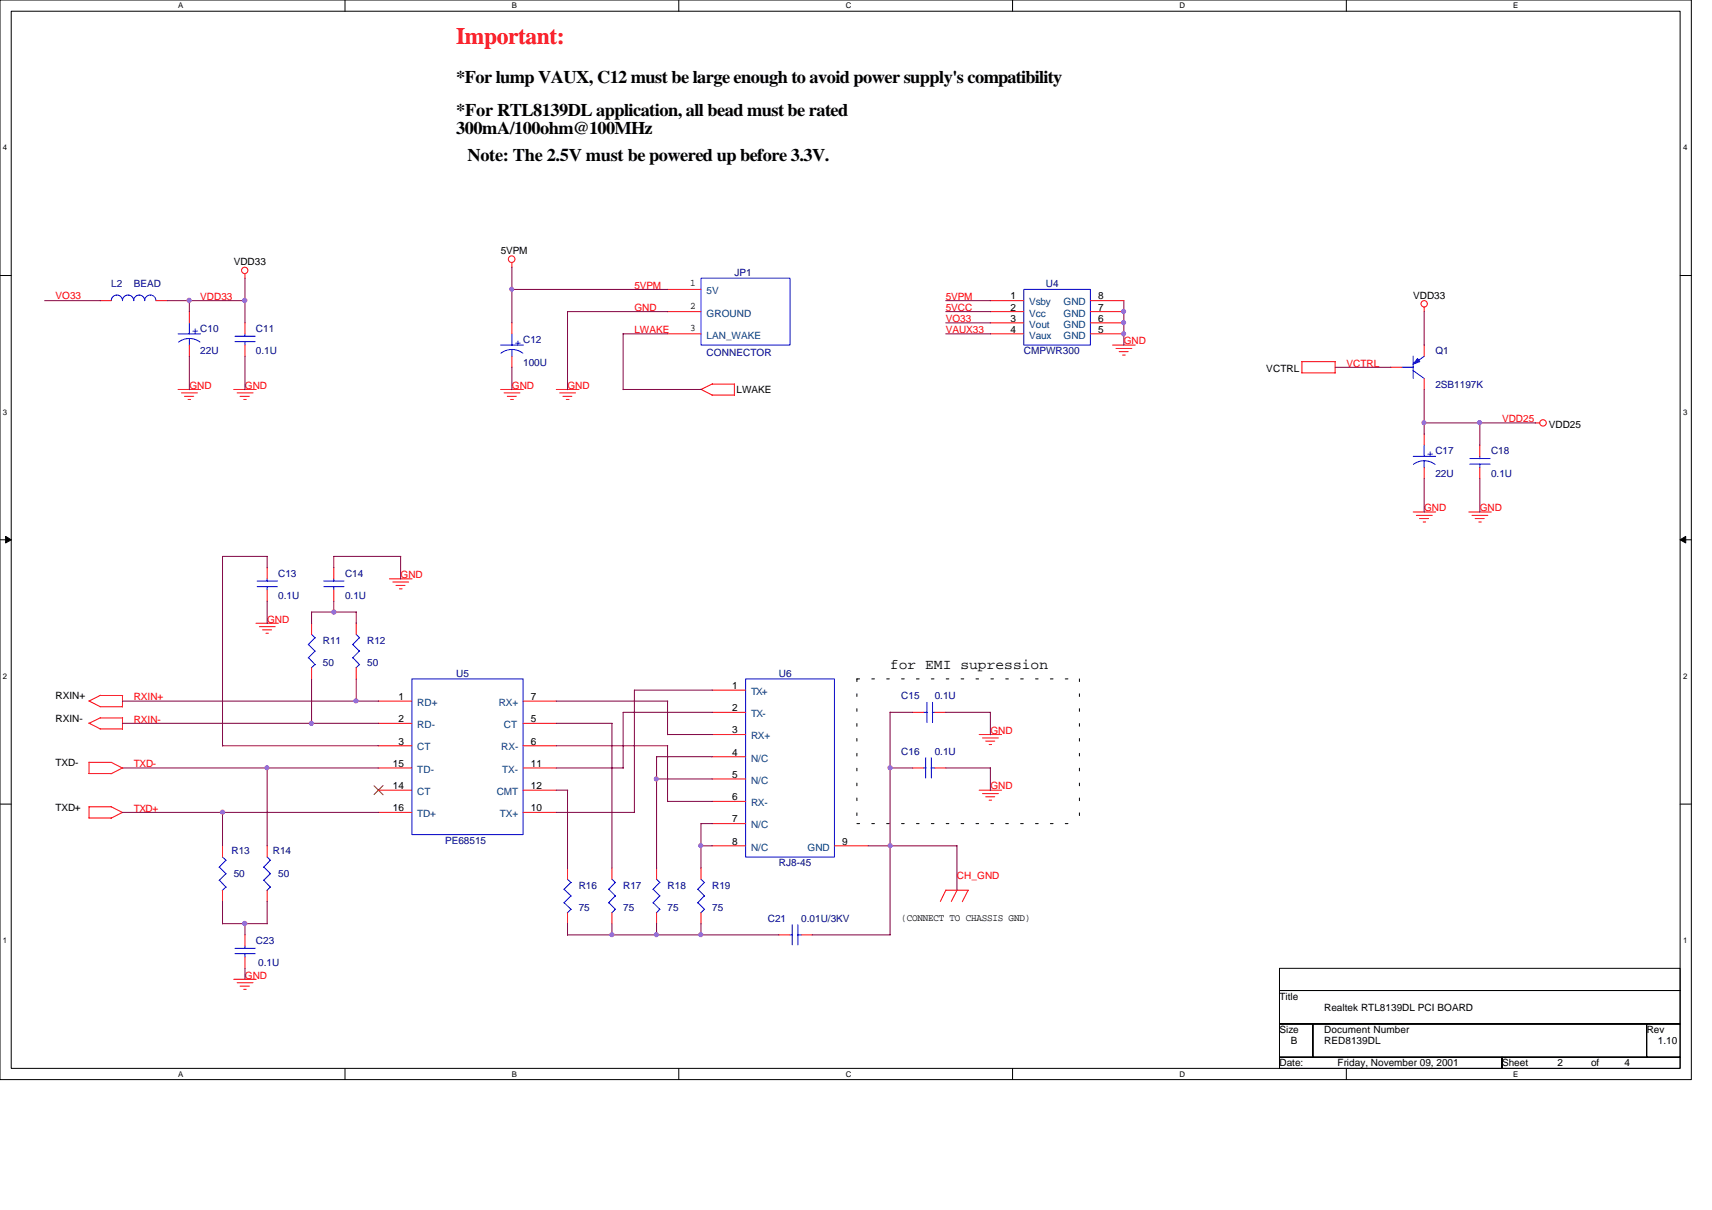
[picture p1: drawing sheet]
<svg xmlns="http://www.w3.org/2000/svg" width="297mm" height="210mm" viewBox="0 0 297 210" stroke-linecap="round" stroke-linejoin="round" font-family="sans-serif">
<path d="M0 0h293.5v187.3h-293.5zM1.9 1.9h289.6v183.4h-289.6z" fill="none" stroke="#000" stroke-width=".17"/>
<g fill="#fff">
<path d="M30.9 .2h.9v1.5h-.9z"/>
<path d="M30.9 185.5h.9v1.6h-.9z"/>
</g>
<path d="M59.9 0v1.9M59.9 185.3v2" fill="none" stroke="#000" stroke-width=".17"/>
<g fill="#fff">
<path d="M88.8 .2h.9v1.5h-.9z"/>
<path d="M88.8 185.5h.9v1.6h-.9z"/>
</g>
<path d="M117.8 0v1.9M117.8 185.3v2" fill="none" stroke="#000" stroke-width=".17"/>
<g fill="#fff">
<path d="M146.7 .2h1v1.5h-1z"/>
<path d="M146.7 185.5h1v1.6h-1z"/>
</g>
<path d="M175.7 0v1.9M175.7 185.3v2" fill="none" stroke="#000" stroke-width=".17"/>
<g fill="#fff">
<path d="M204.6 .2h1v1.5h-1z"/>
<path d="M204.6 185.5h1v1.6h-1z"/>
</g>
<path d="M233.6 0v1.9M233.6 185.3v2" fill="none" stroke="#000" stroke-width=".17"/>
<g fill="#fff">
<path d="M262.6 .2h.8v1.5h-.8z"/>
<path d="M262.6 185.5h.8v1.6h-.8z"/>
<path d="M.5 24.8h.8v1.6h-.8z"/>
<path d="M292 24.8h.8v1.6h-.8z"/>
<path d="M.5 70.7h.8v1.5h-.8z"/>
<path d="M292 70.7h.8v1.5h-.8z"/>
</g>
<path d="M0 47.8h1.9M291.5 47.8h2" fill="none" stroke="#000" stroke-width=".17"/>
<g fill="#fff">
<path d="M.5 116.5h.8v1.6h-.8z"/>
<path d="M292 116.5h.8v1.6h-.8z"/>
</g>
<path d="M0 93.6h1.9M291.5 93.6h2" fill="none" stroke="#000" stroke-width=".17"/>
<g fill="#000" stroke="#000" stroke-width=".17">
<path d="M1 93l.9 .6-.9 .6z" fill-rule="evenodd"/>
<path d="M291.5 93.6l1-.6v1.2z" fill-rule="evenodd"/>
</g>
<g fill="#fff">
<path d="M.5 162.4h.8v1.5h-.8z"/>
<path d="M292 162.4h.8v1.5h-.8z"/>
</g>
<path d="M0 139.5h1.9M291.5 139.5h2M222 177.6h5.8v5.8h-5.8zM222 168h69.5v3.8h-69.5zM222 171.8h69.5v5.8h-69.5zM227.8 177.6h57.9v5.8h-57.9zM285.7 177.6h5.8v5.8h-5.8zM222 183.4h38.6v1.9h-38.6zM260.6 183.4h30.9v1.9h-30.9z" fill="none" stroke="#000" stroke-width=".17"/>
<path d="M148.7 117.8v25.1M148.7 117.8h38.6M187.3 117.8v25.1M148.7 142.9h38.6" fill="none" stroke="#000" stroke-width=".17" stroke-dasharray=".5 2.1"/>
<g fill="none" stroke="#f00" stroke-width=".17">
<path d="M17.4 52.2h1.9M27.1 52.2h1.9M32.9 54v2M32.9 59.9v1.9M42.5 47.5v.8M42.5 56v1.9M42.5 59.9v1.9M88.8 45.6v.8M88.8 56v1.9M115.8 50.2h5.8M115.8 54.1h5.8M115.8 57.9h5.8"/>
<path d="M171.8 52.2h5.8M171.8 54.1h5.8M171.8 57.9h5.8M171.8 56h5.8M189.2 52.2h5.8M189.2 54.1h5.8M189.2 57.9h5.8M189.2 56h5.8M193 59.9h4M247.1 53.3v.8M247.1 59.8v2M30.9 67.6h3.9"/>
<path d="M31.5 68.2h2.7M32 68.7h1.6M32.6 69.3h.5M40.6 67.6h3.8M41.1 68.2h2.8M41.7 68.7h1.6M42.3 69.3h.4M86.9 67.6h3.9M87.5 68.2h2.7M88 68.7h1.6M88.6 69.3h.5M88.8 61.8v2"/>
<path d="M96.5 67.6h4M97.1 68.2h2.8M97.7 68.7h1.5M98.3 69.3h.4M121.6 67.5l2 1M123.5 68.5h3.9M123.6 66.6h3.9M123.6 66.6l-2 1M127.4 66.6v2M193.6 60.5h2.8M194.2 61h1.5M194.8 61.6h.4"/>
<path d="M225.8 64.7h5.8M225.9 62.7v2M225.9 62.7h5.8M231.6 62.7v2M241.3 63.7h1.9M247.1 65.7v1.9M247.1 75.3v1.9M256.8 77.2v2M266.4 73.4h.8M46.4 98.4v2M57.9 98.4v2M245.2 88.8h3.9"/>
<path d="M245.7 89.4h2.8M246.3 90h1.6M246.9 90.6h.5M247.1 81.1v2M254.8 88.8h3.9M255.4 89.4h2.7M255.9 90h1.6M256.6 90.6h.4M256.8 81.1v2M44.4 108.1h3.9M45 108.7h2.8M45.6 109.3h1.5"/>
<path d="M46.1 109.9h.5M46.4 102.3v2M54.1 108.1v2M54.1 115.8v2M57.9 102.3v2M61.8 108.1v2M61.8 115.8v2M67.6 100.4h3.9M68.2 101h2.7M68.7 101.6h1.6M69.3 102.2h.5M123.5 119.7h5.9"/>
<path d="M15.4 121.6l2 1M15.4 125.4l2 1M15.4 134.2h3.9M15.5 132.2h3.8M15.5 132.2v2M15.5 139.9v2M15.5 140h3.8M17.4 122.6h3.9M17.4 126.4h3.9M17.4 120.6h3.9M17.4 124.5h3.9M17.4 120.6l-1.9 1"/>
<path d="M17.4 124.5l-1.9 1M19.3 132.2l2 1.1M19.3 140l2 1M21.3 120.6v2M21.3 124.5v2M21.3 133.2l-2 1M65.6 137.1h5.9M65.6 133.2h5.9M65.6 121.6h5.9M65.6 125.5h5.9M65.6 129.4h5.9M90.8 137.1h5.8"/>
<path d="M90.8 133.2h5.8M90.8 121.6h5.8M90.8 125.5h5.8M90.8 129.4h5.8M123.5 127.4h5.9M123.5 123.6h5.9M123.5 131.3h5.9M123.5 135.1h5.9M123.5 139h5.9M158.3 133.2h1.9M158.3 123.6h1.9M162.2 133.2h1.9"/>
<path d="M162.2 123.6h1.9M169.9 127.4h3.9M169.9 137.1h3.9M170.5 128h2.7M170.5 137.7h2.7M171 128.6h1.6M171 138.2h1.6M171.6 129.2h.4M171.6 138.8h.4M15.4 141.9h3.9M21.3 140.9l-2 1M38.6 146.7v2"/>
<path d="M38.6 154.4v2M46.4 146.7v2M46.4 154.4v2M65.6 140.9h5.9M90.8 140.9h5.8M98.5 150.5v2M98.5 158.3v2M106.2 150.5v2M106.2 158.3v2M113.9 150.5v2M113.9 158.3v2M121.6 150.5v2"/>
<path d="M121.6 158.3v2M123.5 142.9h5.9M123.5 146.7h5.9M144.8 146.7h5.8M164.1 154.4h3.9M164.1 154.4l-.9 2M166.1 154.4l-1 2M168 154.4l-1 2M40.6 169.9h3.8M41.1 170.5h2.8M41.7 171.1h1.6M42.3 171.6h.4"/>
<path d="M42.5 162.1v2M42.5 166v2M135.1 162.2h2M139 162.2h2"/>
<circle cx="42.5" cy="46.9" r=".55"/>
<circle cx="88.8" cy="45" r=".57"/>
<circle cx="247.1" cy="52.7" r=".55"/>
<circle cx="267.7" cy="73.4" r=".56"/>
</g>
<g fill="none" stroke="#00f" stroke-width=".17">
<path d="M19.3 52.2a.97 .97 0 0 1 1-1 .97 .97 0 0 1 1 1 .97 .97 0 0 1 .9-1 .97 .97 0 0 1 1 1 .95 .95 0 0 1 1-1 .95 .95 0 0 1 .9 1 .97 .97 0 0 1 1-1 .97 .97 0 0 1 1 1M30.9 57.9h3.9M32.9 56v2M32.9 58.7v1.2M34.7 59.3a3.1 3.1 0 0 0-3.7 .1M40.8 59.3h3.5M40.8 58.3h3.5M42.5 57.9v.5M42.5 59.2v.7M86.9 59.9h3.9M88.8 57.9v2M121.6 48.3h15.5v11.6h-15.5z"/>
<path d="M177.6 50.2h11.6v9.7h-11.6zM86.9 61.3a3.1 3.1 0 0 1 3.8 0M88.8 60.6v1.2M243.2 63.7h2M245.2 64.3l1.9 1.4M245.2 61.8v3.9M245.2 79.2h3.9M247.1 61.8l-1.9 1.4M247.1 77.2v2M247.1 79.9v1.3M255 79.5h3.5M256.8 79.2v.4"/>
<path d="M245.2 80.6a3.1 3.1 0 0 1 3.8 0M255 80.5h3.5M256.8 80.5v.6M44.6 101.8h3.5M44.6 100.8h3.5M46.4 100.4v.4M46.4 101.7v.6M53.5 111.8l1.2 1.2M53.5 114.1l1.2 1.2M54.1 110.1l.6 .6M54.7 110.6l-1.2 1.2M54.7 112.9l-1.2 1.2"/>
<path d="M54.7 115.3l-.7 .6M56.2 101.8h3.5M56.2 100.8h3.5M57.9 100.4v.4M57.9 101.7v.6M61.2 111.8l1.2 1.2M61.2 114.1l1.2 1.2M61.8 110.1l.6 .6M62.4 110.6l-1.2 1.2M62.4 112.9l-1.2 1.2M62.4 115.3l-.6 .6M71.5 117.8h19.3v27h-19.3z"/>
<path d="M129.4 117.8h15.4v30.9h-15.4zM160.2 133.2h.5M160.2 123.6h.7M160.6 131.4v3.6M160.8 121.8v3.5M161.5 133.2h.7M161.6 131.4v3.6M161.8 123.6h.4M161.8 121.8v3.5M38.1 150.4l1.1 1.2M38.1 152.7l1.1 1.2M38.6 148.7l.6 .6"/>
<path d="M39.2 149.2l-1.2 1.3M39.2 151.6l-1.2 1.1M39.2 153.9l-.6 .6M45.8 150.4l1.1 1.2M45.8 152.7l1.1 1.2M46.4 148.7l.5 .6M46.9 149.2l-1.2 1.3M46.9 151.6l-1.2 1.1M46.9 153.9l-.6 .6M97.9 154.3l1.2 1.1M97.9 156.6l1.2 1.2M98.5 152.5l.6 .6"/>
<path d="M99.1 153.1l-1.3 1.2M99.1 155.4l-1.3 1.2M99.1 157.7l-.7 .7M105.6 154.3l1.2 1.1M105.6 156.6l1.2 1.2M106.2 152.5l.6 .6M106.8 153.1l-1.2 1.2M106.8 155.4l-1.2 1.2M106.8 157.7l-.7 .7M113.3 154.3l1.2 1.1M113.3 156.6l1.2 1.2M113.9 152.5l.6 .6"/>
<path d="M114.5 153.1l-1.2 1.2M114.5 155.4l-1.2 1.2M114.5 157.7l-.6 .7M121.1 154.3l1.2 1.1M121.1 156.6l1.2 1.2M121.6 152.5l.7 .6M122.2 153.1l-1.2 1.2M122.2 155.4l-1.2 1.2M122.2 157.7l-.6 .7M40.8 165.4h3.5M40.8 164.5h3.5M42.5 164.1v.4"/>
<path d="M42.5 165.4v.6M137.1 162.2h.4M137.5 160.4v3.5M138.4 162.2h.6M138.4 160.4v3.5"/>
</g>
<path d="M64.9 136.3l1.6 1.6M66.5 136.3l-1.6 1.5" fill="none" stroke="#804000" stroke-width=".17"/>
<path d="M246 62.2l.3 .5-1.1 .5z" fill-rule="evenodd" fill="#00f" stroke="#00f" stroke-width=".17"/>
<g fill="none" stroke="#800040" stroke-width=".17">
<path d="M7.7 52.2h9.7M29 52.2h13.5M32.9 52.2v1.9M42.5 48.2v7.8M88.8 46.3v9.7M88.8 50.2h27.1M108.1 57.9h7.7M108.1 57.9v9.7M115.9 54.1h-17.4v13.5M164.1 52.2h7.8M164.1 54.1h7.8M164.1 57.9h7.8"/>
<path d="M164.1 56h7.8M195 52.2v7.7M247.1 54.1v5.8M32.9 61.8v5.8M42.5 61.8v5.8M88.8 63.7v3.9M108.1 67.6h13.6M231.6 63.7h9.7M247.1 67.6v7.8M247.1 73.4h19.3M256.8 73.4v3.9M46.4 96.5v2"/>
<path d="M46.4 96.5h-7.8v32.9M69.5 96.5v4M69.6 96.5h-11.7v2M247.1 83v5.9M256.8 83v5.9M46.4 104.3v3.9M54.1 117.8v7.7M57.9 104.3v1.9M61.8 106.2v2M61.8 117.8v3.9M61.8 106.2h-7.7v2M123.6 119.7h-13.5v21.3"/>
<path d="M21.3 121.6h44.4M21.3 125.5h44.4M21.3 133.2h44.4M38.6 129.4h27.1M46.4 133.2v13.6M96.5 121.6h19.4M96.5 125.5h9.7M96.5 129.4h19.4M96.5 133.2h11.7M96.5 137.1h2M98.5 137.1v13.5M106.2 125.5v25.1"/>
<path d="M113.9 135.1h9.7M115.8 127.4h7.8M115.8 139h7.8M115.8 121.6v5.9M115.8 129.4v9.7M123.6 123.6h-15.5v9.7M123.6 131.3h-9.7v19.3M154.4 123.6h4M154.4 133.2h4M154.4 123.5v38.7M164.1 123.6h7.8M164.1 133.2h7.8"/>
<path d="M171.8 123.6v3.9M171.8 133.2v3.9M21.3 140.9h44.4M38.6 140.9v5.9M38.6 156.4v3.9M46.4 156.4v3.9M96.5 140.9h13.6M121.6 146.7h2M123.6 142.9h-2v7.7M150.6 146.7h15.5M166 146.7v7.8M38.6 160.2h7.8"/>
<path d="M42.5 160.2v2M42.5 168v1.9M98.5 162.2h36.7M98.5 160.2v2M106.2 160.2v2M113.9 160.2v2M121.6 160.2v2M140.9 162.2h13.6"/>
</g>
<g fill="#f0f" stroke="#f0f" stroke-width=".17">
<circle cx="57.9" cy="106.2" r=".38"/>
<circle cx="54" cy="125.5" r=".37"/>
<circle cx="46.3" cy="133.2" r=".36"/>
<circle cx="106.2" cy="162.1" r=".37"/>
<circle cx="113.9" cy="135.1" r=".37"/>
<circle cx="113.9" cy="162.1" r=".36"/>
<circle cx="121.6" cy="146.7" r=".36"/>
<circle cx="61.8" cy="121.6" r=".37"/>
<circle cx="42.5" cy="160.2" r=".37"/>
<circle cx="154.4" cy="146.7" r=".37"/>
<circle cx="154.4" cy="133.2" r=".37"/>
<circle cx="121.6" cy="162.1" r=".36"/>
<circle cx="38.6" cy="140.9" r=".37"/>
<circle cx="256.7" cy="73.3" r=".36"/>
<circle cx="247.1" cy="73.3" r=".36"/>
<circle cx="32.8" cy="52.1" r=".38"/>
<circle cx="42.5" cy="52.1" r=".38"/>
<circle cx="88.8" cy="50.2" r=".36"/>
<circle cx="194.9" cy="54" r=".36"/>
<circle cx="194.9" cy="56" r=".36"/>
<circle cx="194.9" cy="57.9" r=".37"/>
</g>
<text font-size="4.1" fill="#f00" x="79.2" y="7.6">Important:</text>
<g font-size="3.1">
<text x="79.2" y="14.4">*For lump VAUX, C12 must be large enough to avoid power supply's compatibility</text>
<text x="79.2" y="20.2">*For RTL8139DL application, all bead must be rated</text>
<text x="79.2" y="23.3">300mA/100ohm@100MHz</text>
<text x="81.1" y="27.9">Note: The 2.5V must be powered up before 3.3V.</text>
</g>
<text font-size="2.5" x="154.4" y="116">for EMI supression</text>
<g font-size="1.7">
<text x="40.6" y="46">VDD33</text>
<text x="86.9" y="44.1">5VPM</text>
<text x="119.7" y="49.7">1</text>
<text x="119.7" y="53.6">2</text>
<text x="175.3" y="51.9">1</text>
<text x="175.3" y="53.9">2</text>
<text x="190.5" y="51.9">8</text>
<text x="190.5" y="53.9">7</text>
<text x="245.2" y="51.8">VDD33</text>
<text x="119.7" y="57.4">3</text>
<text x="175.3" y="55.8">3</text>
<text x="175.3" y="57.7">4</text>
<text x="190.5" y="55.8">6</text>
<text x="190.5" y="57.7">5</text>
<text x="219.7" y="64.6">VCTRL</text>
<text x="127.8" y="68.2">LWAKE</text>
<text x="268.7" y="74.2">VDD25</text>
<text x="127" y="119.5">1</text>
<text x="9.7" y="121.3">RXIN+</text>
<text x="9.7" y="125.2">RXIN-</text>
<text x="69.1" y="121.5">1</text>
<text x="69.1" y="125.3">2</text>
<text x="92.1" y="121.5">7</text>
<text x="92.1" y="125.3">5</text>
<text x="127" y="123.4">2</text>
<text x="69.1" y="129.2">3</text>
<text x="92.1" y="129.2">6</text>
<text x="127" y="127.2">3</text>
<text x="127" y="131.1">4</text>
<text x="9.7" y="132.9">TXD-</text>
<text x="68.2" y="133">15</text>
<text x="68.2" y="136.9">14</text>
<text x="92.1" y="133">11</text>
<text x="92.1" y="136.9">12</text>
<text x="127" y="135">5</text>
<text x="9.7" y="140.6">TXD+</text>
<text x="68.2" y="140.8">16</text>
<text x="92.1" y="140.8">10</text>
<text x="127" y="138.8">6</text>
<text x="127" y="142.7">7</text>
<text x="127" y="146.5">8</text>
<text x="146.1" y="146.5">9</text>
<text x="156.4" y="159.8">(CONNECT TO CHASSIS GND)</text>
<text x="222" y="173.4">Title</text>
<text x="222" y="179.2">Size</text>
<text x="229.7" y="179.2">Document Number</text>
<text x="229.7" y="175.3">Realtek RTL8139DL PCI BOARD</text>
<text x="285.7" y="179.2">Rev</text>
<text x="222" y="185">Date:</text>
<text x="223.9" y="181.1">B</text>
<text x="229.7" y="181.1">RED8139DL</text>
<text x="232.1" y="185">Friday, November 09, 2001</text>
<text x="260.6" y="185">Sheet</text>
<text x="270.3" y="185">2</text>
<text x="276.1" y="185">of</text>
<text x="281.9" y="185">4</text>
<text x="287.7" y="181.1">1.10</text>
</g>
<g font-size="1.7" fill="#000080">
<text x="127.4" y="48">JP1</text>
<text x="19.3" y="49.9">L2</text>
<text x="23.2" y="49.9">BEAD</text>
<text x="181.5" y="49.9">U4</text>
<text x="44.4" y="57.6">C11</text>
<text x="34.8" y="61.5">22U</text>
<text x="44.4" y="61.5">0.1U</text>
<text x="90.8" y="63.4">100U</text>
<text x="122.6" y="61.7">CONNECTOR</text>
<text x="177.6" y="61.5">CMPWR300</text>
<text x="249" y="61.5">Q1</text>
<text x="249" y="67.3">2SB1197K</text>
<text x="249" y="82.7">22U</text>
<text x="258.7" y="78.8">C18</text>
<text x="258.7" y="82.7">0.1U</text>
<text x="48.3" y="100.1">C13</text>
<text x="59.9" y="100.1">C14</text>
<text x="48.3" y="103.9">0.1U</text>
<text x="59.9" y="103.9">0.1U</text>
<text x="56" y="111.7">R11</text>
<text x="63.7" y="111.7">R12</text>
<text x="56" y="115.5">50</text>
<text x="63.7" y="115.5">50</text>
<text x="79.2" y="117.4">U5</text>
<text x="135.1" y="117.4">U6</text>
<text x="156.4" y="121.3">C15</text>
<text x="162.2" y="121.3">0.1U</text>
<text x="156.4" y="131">C16</text>
<text x="162.2" y="131">0.1U</text>
<text x="40.2" y="148.1">R13</text>
<text x="47.3" y="148.1">R14</text>
<text x="77.2" y="146.4">PE68515</text>
<text x="40.6" y="152.2">50</text>
<text x="48.3" y="152.2">50</text>
<text x="100.4" y="154.1">R16</text>
<text x="108.1" y="154.1">R17</text>
<text x="115.8" y="154.1">R18</text>
<text x="123.6" y="154.1">R19</text>
<text x="135.1" y="150.3">RJ8-45</text>
<text x="100.4" y="158">75</text>
<text x="108.1" y="158">75</text>
<text x="115.8" y="158">75</text>
<text x="123.6" y="158">75</text>
<text x="133.2" y="159.9">C21</text>
<text x="139" y="159.9">0.01U/3KV</text>
<text x="44.4" y="163.8">C23</text>
<text x="44.8" y="167.6">0.1U</text>
</g>
<g font-size="1.7" fill="#f00">
<text x="9.7" y="51.8">VO33</text>
<text x="34.8" y="52">VDD33</text>
<text x="110.1" y="50.1">5VPM</text>
<text x="110.1" y="53.9">GND</text>
<text x="164.1" y="53.9">5VCC</text>
<text x="164.1" y="52">5VPM</text>
<text x="110.1" y="57.8">LWAKE</text>
<text x="164.1" y="57.8">VAUX33</text>
<text x="164.1" y="55.9">VO33</text>
<text x="195" y="59.7">GND</text>
<text x="233.6" y="63.6">VCTRL</text>
<text x="32.9" y="67.4">GND</text>
<text x="42.5" y="67.4">GND</text>
<text x="88.8" y="67.4">GND</text>
<text x="98.5" y="67.4">GND</text>
<text x="260.6" y="73.2">VDD25</text>
<text x="247.1" y="88.7">GND</text>
<text x="256.8" y="88.7">GND</text>
<text x="69.5" y="100.3">GND</text>
<text x="46.4" y="108">GND</text>
<text x="23.2" y="125.3">RXIN-</text>
<text x="23.2" y="121.5">RXIN+</text>
<text x="171.8" y="127.3">GND</text>
<text x="23.2" y="133.1">TXD-</text>
<text x="171.8" y="136.9">GND</text>
<text x="23.2" y="140.8">TXD+</text>
<text x="166" y="152.4">CH_GND</text>
<text x="42.5" y="169.8">GND</text>
</g>
<g font-size="1.7" fill="#004080">
<text x="122.6" y="51.1">5V</text>
<text x="178.6" y="53">Vsby</text>
<text x="184.5" y="53">GND</text>
<text x="122.6" y="54.9">GROUND</text>
<text x="122.6" y="58.8">LAN_WAKE</text>
<text x="178.6" y="54.9">Vcc</text>
<text x="178.6" y="56.9">Vout</text>
<text x="178.6" y="58.8">Vaux</text>
<text x="184.5" y="54.9">GND</text>
<text x="184.5" y="56.9">GND</text>
<text x="184.5" y="58.8">GND</text>
<text x="72.4" y="122.5">RD+</text>
<text x="86.5" y="122.5">RX+</text>
<text x="130.3" y="120.5">TX+</text>
<text x="130.3" y="124.4">TX-</text>
<text x="72.4" y="126.3">RD-</text>
<text x="72.4" y="130.2">CT</text>
<text x="87" y="130.2">RX-</text>
<text x="87.4" y="126.3">CT</text>
<text x="130.3" y="128.3">RX+</text>
<text x="72.4" y="134.1">TD-</text>
<text x="72.4" y="137.9">CT</text>
<text x="86.2" y="137.9">CMT</text>
<text x="87.1" y="134.1">TX-</text>
<text x="130.3" y="132.1">N/C</text>
<text x="130.3" y="136">N/C</text>
<text x="72.4" y="141.8">TD+</text>
<text x="86.7" y="141.8">TX+</text>
<text x="130.3" y="139.8">RX-</text>
<text x="130.3" y="143.7">N/C</text>
<text x="130.3" y="147.6">N/C</text>
<text x="140.1" y="147.6">GND</text>
</g>
<g font-size="1.7" fill="#00f">
<text x="33.4" y="58">+ C10</text>
<text x="89.4" y="59.9">+ C12</text>
<text x="247.7" y="79.2">+ C17</text>
</g>
<g font-size="1.4">
<text x="30.9" y="1.4">A</text>
<text x="88.8" y="1.4">B</text>
<text x="146.7" y="1.4">C</text>
<text x="204.6" y="1.4">D</text>
<text x="262.6" y="1.4">E</text>
<text x=".5" y="26.1">4</text>
<text x="292" y="26.1">4</text>
<text x=".5" y="71.9">3</text>
<text x="292" y="71.9">3</text>
<text x=".5" y="117.8">2</text>
<text x="292" y="117.8">2</text>
<text x=".5" y="163.6">1</text>
<text x="292" y="163.6">1</text>
<text x="30.9" y="186.8">A</text>
<text x="88.8" y="186.8">B</text>
<text x="146.7" y="186.8">C</text>
<text x="204.6" y="186.8">D</text>
<text x="262.6" y="186.8">E</text>
</g>
</svg>
